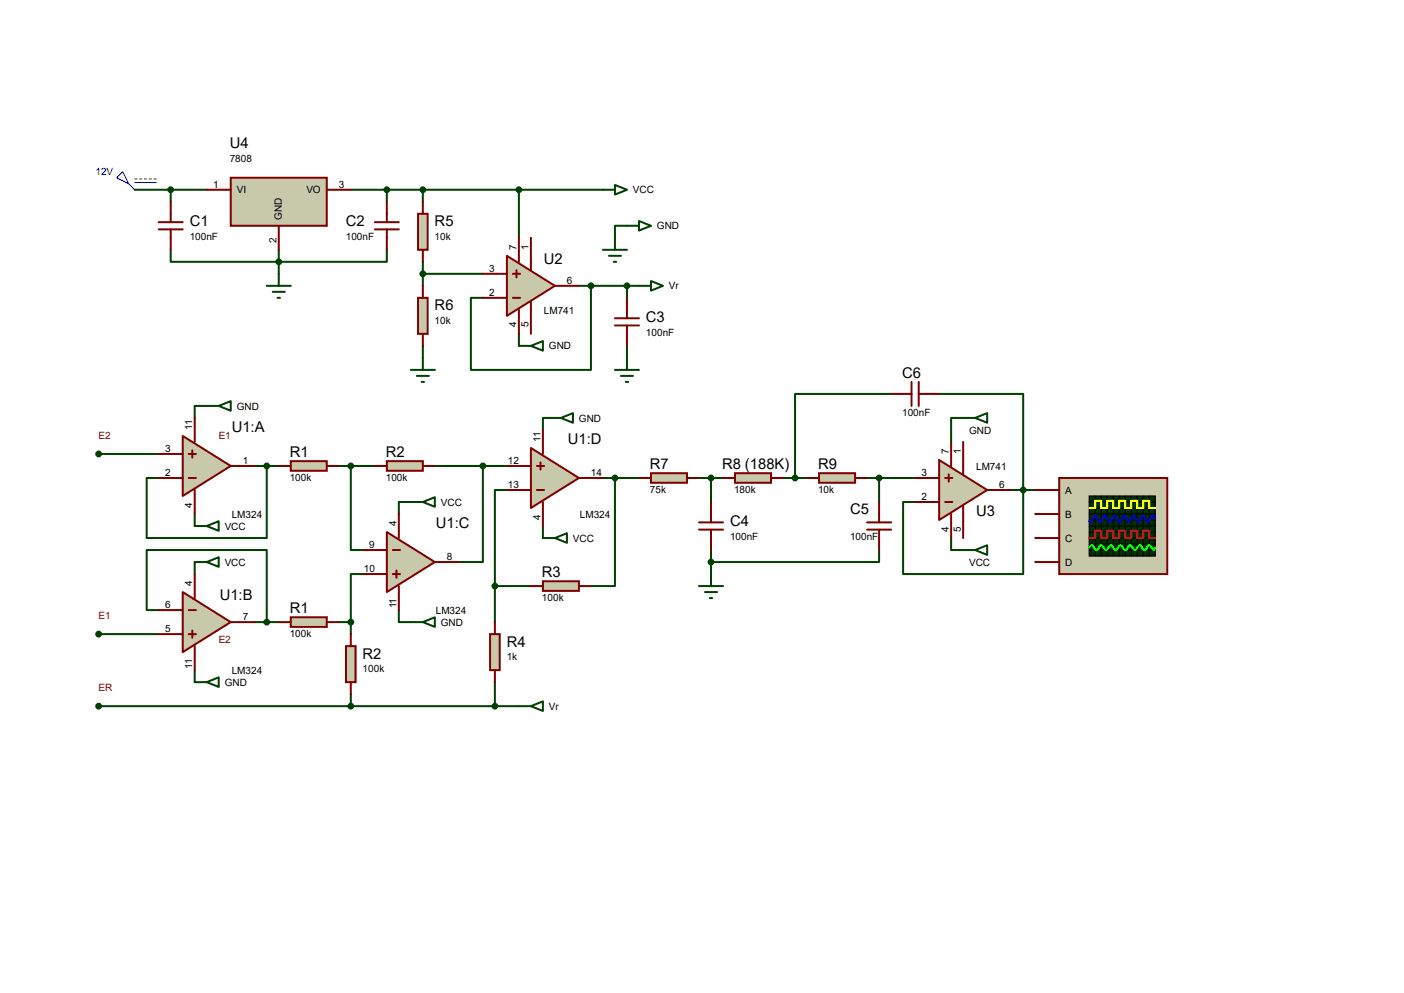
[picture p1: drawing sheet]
<svg xmlns="http://www.w3.org/2000/svg" width="297mm" height="210mm" viewBox="0 0 297 210" stroke-linecap="round" stroke-linejoin="round" font-family="sans-serif">
<g fill="none" stroke="#004000" stroke-width=".42">
<path d="M28.5 40.1h15.2M36.1 52.8v2.6h45.7v-2.6M36.1 40.1v2.6M59 52.8v5.1M74.2 40.1h53.4M81.8 40.1v2.6M89.5 40.1v2.6M89.5 55.4v5.1M89.5 57.9h12.7M109.8 40.1v10.2M132.6 47.8h-2.5v2.5M89.5 73.2v2.5"/>
<path d="M109.8 70.6v2.6M122.5 60.5h12.7M125 60.5v17.7h-25.4v-15.2h2.6M132.6 60.5v2.5M132.6 73.2v2.5M20.9 96h12.7M43.7 85.9h-2.5v2.5M53.9 98.6h5.1M56.4 98.6v15.2h-25.4v-12.7h2.6M71.7 98.6h7.6M74.2 98.6v17.7h2.6M92 98.6h15.2"/>
<path d="M102.2 98.6v20.3h-5.1M116.1 88.4h-1.2v2.5M188.5 83.3h-20.3v17.8M198.7 83.3h17.8v38.1h-25.4v-15.2h2.5M203.8 88.4h-2.6v5.1M41.2 108.7v2.6M41.2 118.9v2.5M86.9 106.2h-2.5v2.5M107.2 103.6h-2.5v20.4M114.9 111.3v2.5M127.6 101.1h7.6M130.1 101.1v22.9h-5.1"/>
<path d="M147.9 101.1h5.1M150.4 101.1v5.1M150.4 116.3v5.1M165.7 101.1h5M183.4 101.1h10.2M186 116.3v2.6h-35.6M186 101.1v5.1M201.2 113.8v2.5h2.6M213.9 103.6h5.1M20.9 134.1h12.7M33.6 129h-2.6v-12.7h25.4v15.3M53.9 131.6h5.1"/>
<path d="M71.7 131.6h2.5M74.2 131.6v2.5M76.8 121.4h-2.6v10.2M84.4 129v2.6h2.5M104.7 124h7.6M104.7 124v7.6M20.9 149.4h88.9M41.2 141.7v2.6M74.2 146.8v2.6M104.7 144.3v5.1"/>
</g>
<path d="M61.5 97.5h7.6v2.1h-7.6z" fill="#c8c8aa" stroke="#800000" stroke-width=".42"/>
<path d="M59 98.6h2.5M69.1 98.6h2.6" fill="none" stroke="#800000" stroke-width=".42"/>
<path d="M61.5 130.6h7.6v2h-7.6z" fill="#c8c8aa" stroke="#800000" stroke-width=".42"/>
<path d="M59 131.6h2.5M69.1 131.6h2.6" fill="none" stroke="#800000" stroke-width=".42"/>
<path d="M73.2 136.7h2v7.6h-2z" fill="#c8c8aa" stroke="#800000" stroke-width=".42"/>
<path d="M74.2 134.1v2.6M74.2 144.3v2.5" fill="none" stroke="#800000" stroke-width=".42"/>
<path d="M81.8 97.5h7.7v2.1h-7.7z" fill="#c8c8aa" stroke="#800000" stroke-width=".42"/>
<path d="M79.3 98.6h2.5M89.5 98.6h2.5" fill="none" stroke="#800000" stroke-width=".42"/>
<path d="M224.1 101.1h22.8v20.3h-22.8z" fill="#c8c8aa" stroke="#800000" stroke-width=".42"/>
<path d="M230.4 104.9h14v12.7h-14z" fill="#003000" stroke="#000" stroke-width=".25"/>
<g fill="none" stroke="#000" stroke-width=".21">
<path d="M230.4 108.7h14M230.4 106.2h14M230.4 107.4h14M230.4 110h14M230.4 112.5h14M230.4 113.8h14M230.4 115.1h14M230.4 116.3h14M230.4 111.3h14M231.7 104.9v12.7M233 104.9v12.7M234.2 104.9l.1 12.7"/>
<path d="M235.5 104.9v12.7M236.8 104.9v12.7M238 104.9l.1 12.7M239.3 104.9l.1 12.7M240.6 104.9v12.7M241.9 104.9v12.7M243.1 104.9l.1 12.7"/>
</g>
<path d="M230.4 107.4h1.3v-1.5h1.3v1.5h1.2v-1.5h1.3v1.5h1.3v-1.5h1.2v1.5h1.3v-1.5h1.3v1.5h1.3v-1.5h1.2v1.5h1.3" fill="none" stroke="#ff0" stroke-width=".42"/>
<path d="M230.4 113.8h1.3v-1.5h1.3v1.5h1.2v-1.5h1.3v1.5h1.3v-1.5h1.2v1.5h1.3v-1.5h1.3v1.5h1.3v-1.5h1.2v1.5h1.3" fill="none" stroke="#f00" stroke-width=".42"/>
<path d="M244.4 109.7l-.5-.7-1 1.5-1-1.5-1.1 1.5-1-1.5-1 1.5-1-1.5-1 1.5-1-1.5-1.1 1.5-1-1.5-1 1.5-1-1.5-1 1.5-.3-.3" fill="none" stroke="#00f" stroke-width=".42"/>
<path d="M230.4 115.8l.5-.5 1 1 1.1-1 1 1 1-1 1 1 1-1 1 1 1.1-1 1 1 1-1 1 1 1-1 1 1 .3-.5" fill="none" stroke="#0f0" stroke-width=".42"/>
<path d="M219 103.6h5.1M219 108.7h5.1M219 113.8h5.1M219 118.9h5.1" fill="none" stroke="#800000" stroke-width=".42"/>
<g fill="none" stroke="#004000" stroke-width=".42">
<path d="M130.1 39.1l2.5 1-2.5 1zM127.6 40.1h2.5M43.7 85.9h2.6M46.3 85.9l2.5-1.1v2.1zM41.2 111.3h2.5M41.2 118.9h2.5M43.7 111.3l2.6-1.1v2.1zM43.7 118.9l2.6-1v2zM86.9 106.2h2.6M89.5 106.2l2.5-1v2zM86.9 131.6h2.6M89.5 131.6l2.5-1v2z"/>
<path d="M41.2 144.3h2.5M43.7 144.3l2.6-1v2z"/>
</g>
<path d="M26 36.3l1.2 2.6-2.5-1.3zM27.2 38.9l1.3 1.2M28.5 37.8h.5M28.5 38.6h4.6M29.5 37.8h.5M30.5 37.8h.5M31.5 37.8h.5M32.6 37.8h.5" fill="none" stroke="#0000c0" stroke-width=".21"/>
<path d="M48.8 37.6h20.3v10.2h-20.3z" fill="#c8c8aa" stroke="#800000" stroke-width=".42"/>
<path d="M33.6 48.5h5.1M33.6 47h5.1M36.1 42.7v4.3M36.1 48.5v4.3M43.7 40.1h5.1M59 47.8v5M69.1 40.1h5.1M79.3 48.5h5.1M79.3 47h5.1M81.8 42.7v4.3M81.8 48.5v4.3" fill="none" stroke="#800000" stroke-width=".42"/>
<path d="M59 57.9v2.6M56.4 60.5h5.1M57.7 61.7h2.5M58.7 63h.5" fill="none" stroke="#004000" stroke-width=".42"/>
<g fill="#004000" stroke="#004000" stroke-width=".42">
<circle cx="59" cy="55.4" r=".51"/>
<circle cx="36.1" cy="40.1" r=".51"/>
</g>
<path d="M38.7 92.2l10.1 6.4-10.1 6.3z" fill="#c8c8aa" stroke="#800000" stroke-width=".42"/>
<path d="M33.6 96h5.1M39.9 96h1.5M40.7 95.2v1.6M41.2 88.4v5.1M48.8 98.6h5.1M33.6 101.1h5.1M39.9 101.1h1.5M41.2 103.6v5.1" fill="none" stroke="#800000" stroke-width=".42"/>
<path d="M38.7 125.2l10.1 6.4-10.1 6.3z" fill="#c8c8aa" stroke="#800000" stroke-width=".42"/>
<path d="M33.6 129h5.1M33.6 134.1h5.1M39.9 129h1.5M39.9 134.1h1.5M40.7 133.3v1.6M41.2 121.4v5.1M41.2 136.7v5M48.8 131.6h5.1" fill="none" stroke="#800000" stroke-width=".42"/>
<path d="M81.8 112.5l10.2 6.4-10.2 6.3z" fill="#c8c8aa" stroke="#800000" stroke-width=".42"/>
<path d="M76.8 116.3h5M83.1 116.3h1.5M84.4 108.7v5.1M92 118.9h5.1M76.8 121.4h5M83.1 121.4h1.5M83.9 120.6v1.6M84.4 124v5" fill="none" stroke="#800000" stroke-width=".42"/>
<g fill="#004000" stroke="#004000" stroke-width=".42">
<circle cx="20.9" cy="96" r=".51"/>
<circle cx="56.4" cy="98.6" r=".51"/>
<circle cx="56.4" cy="131.6" r=".51"/>
<circle cx="20.9" cy="134.1" r=".51"/>
</g>
<path d="M112.3 94.7l10.2 6.4-10.2 6.3z" fill="#c8c8aa" stroke="#800000" stroke-width=".42"/>
<path d="M107.2 98.6h5.1M113.6 98.6h1.5M114.3 97.8v1.5M114.9 90.9v5.1M107.2 103.6h5.1M113.6 103.6h1.5M114.9 106.2v5.1M122.5 101.1h5.1" fill="none" stroke="#800000" stroke-width=".42"/>
<path d="M114.9 122.9h7.6v2.1h-7.6z" fill="#c8c8aa" stroke="#800000" stroke-width=".42"/>
<path d="M112.3 124h2.6M122.5 124h2.5" fill="none" stroke="#800000" stroke-width=".42"/>
<path d="M103.7 134.1h2v7.6h-2z" fill="#c8c8aa" stroke="#800000" stroke-width=".42"/>
<path d="M104.7 131.6v2.5M104.7 141.7v2.6" fill="none" stroke="#800000" stroke-width=".42"/>
<g fill="#004000" stroke="#004000" stroke-width=".42">
<circle cx="104.7" cy="124" r=".51"/>
<circle cx="102.1" cy="98.6" r=".51"/>
<circle cx="74.2" cy="131.6" r=".51"/>
<circle cx="74.2" cy="98.6" r=".51"/>
</g>
<path d="M116.1 88.4h2.6M118.7 88.4l2.5-1v2zM114.9 113.8h2.5M117.4 113.8l2.5-1v2z" fill="none" stroke="#004000" stroke-width=".42"/>
<path d="M88.4 45.2h2.1v7.6h-2.1z" fill="#c8c8aa" stroke="#800000" stroke-width=".42"/>
<path d="M89.5 42.7v2.5M89.5 52.8v2.6" fill="none" stroke="#800000" stroke-width=".42"/>
<path d="M88.4 63h2.1v7.6h-2.1z" fill="#c8c8aa" stroke="#800000" stroke-width=".42"/>
<path d="M89.5 60.5v2.5M89.5 70.6v2.6" fill="none" stroke="#800000" stroke-width=".42"/>
<path d="M86.9 78.2h5.1M88.2 79.5h2.5M89.5 75.7v2.5M89.2 80.8h.5" fill="none" stroke="#004000" stroke-width=".42"/>
<path d="M107.2 54.1l10.2 6.4-10.2 6.3z" fill="#c8c8aa" stroke="#800000" stroke-width=".42"/>
<path d="M102.2 57.9h5M108.5 57.9h1.5M109.3 57.1v1.6M109.8 50.3v5.1M112.3 50.3v6.8M102.2 63h5M108.5 63h1.5M109.8 65.5v5.1M112.3 63.8v6.8M117.4 60.5h5.1" fill="none" stroke="#800000" stroke-width=".42"/>
<g fill="#004000" stroke="#004000" stroke-width=".42">
<circle cx="89.4" cy="57.9" r=".51"/>
<circle cx="125" cy="60.5" r=".51"/>
<circle cx="74.2" cy="149.4" r=".51"/>
<circle cx="20.9" cy="149.4" r=".51"/>
<circle cx="104.7" cy="149.4" r=".51"/>
<circle cx="81.8" cy="40.1" r=".51"/>
<circle cx="89.4" cy="40.1" r=".51"/>
<circle cx="109.8" cy="40.1" r=".51"/>
</g>
<path d="M127.6 52.8h5M128.8 54.1h2.6M129.8 55.4h.5M130.1 50.3v2.5M132.6 47.8h2.6M135.2 46.7l2.5 1.1-2.5 1zM137.7 59.4l2.6 1.1-2.6 1zM109.8 73.2h2.5M112.3 73.2l2.6-1.1v2.1zM135.2 60.5h2.5M109.8 149.4h2.5M112.3 149.4l2.6-1.1v2.1z" fill="none" stroke="#004000" stroke-width=".42"/>
<path d="M198.7 97.3l10.1 6.3-10.1 6.4z" fill="#c8c8aa" stroke="#800000" stroke-width=".42"/>
<g fill="none" stroke="#800000" stroke-width=".42">
<path d="M188.5 83.3h4.3M192.8 80.8v5.1M194.4 80.8v5.1M194.4 83.3h4.3M201.2 93.5v5.1M203.8 93.5v6.8M147.9 112h5.1M147.9 110.5h5.1M150.4 106.2v4.3M150.4 112v4.3M183.4 112h5.1M183.4 110.5h5.1"/>
<path d="M186 106.2v4.3M186 112v4.3M193.6 106.2h5.1M193.6 101.1h5.1M199.9 106.2h1.6M199.9 101.1h1.6M200.7 100.3v1.6M201.2 108.7v5.1M203.8 106.9v6.9M208.8 103.6h5.1"/>
</g>
<path d="M173.3 100.1h7.6v2h-7.6z" fill="#c8c8aa" stroke="#800000" stroke-width=".42"/>
<path d="M170.7 101.1h2.6M180.9 101.1h2.5" fill="none" stroke="#800000" stroke-width=".42"/>
<path d="M155.5 100.1h7.6v2h-7.6z" fill="#c8c8aa" stroke="#800000" stroke-width=".42"/>
<path d="M153 101.1h2.5M163.1 101.1h2.6" fill="none" stroke="#800000" stroke-width=".42"/>
<path d="M137.7 100.1h7.6v2h-7.6z" fill="#c8c8aa" stroke="#800000" stroke-width=".42"/>
<path d="M130.1 68.8h5.1M130.1 67.3h5.1M132.6 63v4.3M132.6 68.8v4.4M135.2 101.1h2.5M145.3 101.1h2.6" fill="none" stroke="#800000" stroke-width=".42"/>
<g fill="#004000" stroke="#004000" stroke-width=".42">
<circle cx="168.2" cy="101.1" r=".51"/>
<circle cx="150.4" cy="101.1" r=".51"/>
<circle cx="216.4" cy="103.6" r=".51"/>
<circle cx="130.1" cy="101.1" r=".51"/>
<circle cx="132.6" cy="60.5" r=".51"/>
<circle cx="150.4" cy="118.9" r=".51"/>
<circle cx="186" cy="101.1" r=".51"/>
</g>
<path d="M130.1 78.2h5.1M131.4 79.5h2.5M132.6 75.7v2.5M132.4 80.8h.5M203.8 88.4h2.5M206.3 88.4l2.5-1v2zM203.8 116.3h2.5M206.3 116.3l2.5-1v2zM147.9 124h5.1M149.1 125.2h2.6M150.2 126.5h.5M150.4 121.4v2.6" fill="none" stroke="#004000" stroke-width=".42"/>
<g font-size="3.1">
<text x="48.6" y="31.3">U4</text>
<text x="40.1" y="47.8">C1</text>
<text x="73.2" y="47.8">C2</text>
<text x="91.9" y="47.8">R5</text>
<text x="115.1" y="55.8">U2</text>
<text x="91.9" y="65.6">R6</text>
<text x="136.7" y="68.2">C3</text>
<text x="190.8" y="79.9">C6</text>
<text x="49" y="91.3">U1:A</text>
<text x="120.1" y="93.9">U1:D</text>
<text x="61.3" y="96.6">R1</text>
<text x="81.6" y="96.6">R2</text>
<text x="137.5" y="99.2">R7</text>
<text x="152.7" y="99.2">R8 (188K)</text>
<text x="173.1" y="99.2">R9</text>
<text x="92.2" y="111.6">U1:C</text>
<text x="154.4" y="111.3">C4</text>
<text x="179.8" y="108.8">C5</text>
<text x="206.5" y="109.1">U3</text>
<text x="114.6" y="122">R3</text>
<text x="46.5" y="126.9">U1:B</text>
<text x="61.3" y="129.7">R1</text>
<text x="107.2" y="136.7">R4</text>
<text x="76.7" y="139.3">R2</text>
</g>
<g font-size="2.1">
<text x="48.6" y="34.2">7808</text>
<text x="45.1" y="39.8">1</text>
<text x="50.1" y="40.9">VI</text>
<text x="64.8" y="40.9">VO</text>
<text x="71.7" y="39.8">3</text>
<text x="133.9" y="40.9">VCC</text>
<text x="59.6" y="46.5" transform="rotate(-90 59.6 46.5)">GND</text>
<text x="40.1" y="50.8">100nF</text>
<text x="58.5" y="51.5" transform="rotate(-90 58.5 51.5)">2</text>
<text x="73.2" y="50.8">100nF</text>
<text x="91.9" y="50.8">10k</text>
<text x="109.3" y="52.8" transform="rotate(-90 109.3 52.8)">7</text>
<text x="111.8" y="52.8" transform="rotate(-90 111.8 52.8)">1</text>
<text x="139" y="48.5">GND</text>
<text x="103.5" y="57.5">3</text>
<text x="103.5" y="62.6">2</text>
<text x="119.9" y="60.1">6</text>
<text x="141.5" y="61.2">Vr</text>
<text x="91.9" y="68.5">10k</text>
<text x="109.3" y="69.3" transform="rotate(-90 109.3 69.3)">4</text>
<text x="111.8" y="69.3" transform="rotate(-90 111.8 69.3)">5</text>
<text x="115.1" y="66.4">LM741</text>
<text x="136.7" y="71.1">100nF</text>
<text x="116.1" y="73.9">GND</text>
<text x="50.1" y="86.6">GND</text>
<text x="122.5" y="89.2">GND</text>
<text x="190.8" y="88">100nF</text>
<text x="34.9" y="95.6">3</text>
<text x="40.7" y="90.9" transform="rotate(-90 40.7 90.9)">11</text>
<text x="114.3" y="93.5" transform="rotate(-90 114.3 93.5)">11</text>
<text x="205" y="91.7">GND</text>
<text x="34.9" y="100.7">2</text>
<text x="51.4" y="98.2">1</text>
<text x="61.3" y="101.7">100k</text>
<text x="81.6" y="101.7">100k</text>
<text x="107.4" y="98.2">12</text>
<text x="125" y="100.7">14</text>
<text x="194.9" y="100.7">3</text>
<text x="200.7" y="96" transform="rotate(-90 200.7 96)">7</text>
<text x="203.2" y="96" transform="rotate(-90 203.2 96)">1</text>
<text x="206.5" y="99.4">LM741</text>
<text x="40.7" y="107.4" transform="rotate(-90 40.7 107.4)">4</text>
<text x="93.3" y="106.9">VCC</text>
<text x="107.4" y="103.3">13</text>
<text x="137.5" y="104.3">75k</text>
<text x="155.3" y="104.3">180k</text>
<text x="173.1" y="104.3">10k</text>
<text x="194.9" y="105.8">2</text>
<text x="211.4" y="103.3">6</text>
<text x="225.3" y="104.4">A</text>
<text x="47.5" y="112">VCC</text>
<text x="49" y="109.6">LM324</text>
<text x="83.9" y="111.3" transform="rotate(-90 83.9 111.3)">4</text>
<text x="114.3" y="109.9" transform="rotate(-90 114.3 109.9)">4</text>
<text x="122.7" y="109.6">LM324</text>
<text x="200.7" y="112.4" transform="rotate(-90 200.7 112.4)">4</text>
<text x="203.2" y="112.4" transform="rotate(-90 203.2 112.4)">5</text>
<text x="225.3" y="109.5">B</text>
<text x="47.5" y="119.6">VCC</text>
<text x="78.1" y="116">9</text>
<text x="94.5" y="118.5">8</text>
<text x="121.2" y="114.6">VCC</text>
<text x="154.4" y="114.3">100nF</text>
<text x="179.8" y="114.3">100nF</text>
<text x="205" y="119.6">VCC</text>
<text x="225.3" y="114.6">C</text>
<text x="225.3" y="119.6">D</text>
<text x="40.7" y="124" transform="rotate(-90 40.7 124)">4</text>
<text x="77" y="121">10</text>
<text x="34.9" y="128.7">6</text>
<text x="51.4" y="131.2">7</text>
<text x="83.9" y="128.7" transform="rotate(-90 83.9 128.7)">11</text>
<text x="92.2" y="129.9">LM324</text>
<text x="114.6" y="127.1">100k</text>
<text x="34.9" y="133.7">5</text>
<text x="61.3" y="134.7">100k</text>
<text x="93.3" y="132.3">GND</text>
<text x="40.7" y="141.4" transform="rotate(-90 40.7 141.4)">11</text>
<text x="49" y="142.6">LM324</text>
<text x="76.7" y="142.2">100k</text>
<text x="107.2" y="139.7">1k</text>
<text x="47.5" y="145">GND</text>
<text x="116.1" y="150.1">Vr</text>
</g>
<text font-size="2.1" fill="#0000c0" x="20.2" y="37.1">12V</text>
<g font-size="2.1" fill="#800000">
<text x="20.9" y="92.9">E2</text>
<text x="46.3" y="92.9">E1</text>
<text x="20.9" y="131">E1</text>
<text x="46.3" y="136.1">E2</text>
<text x="20.9" y="146.2">ER</text>
</g>
</svg>
